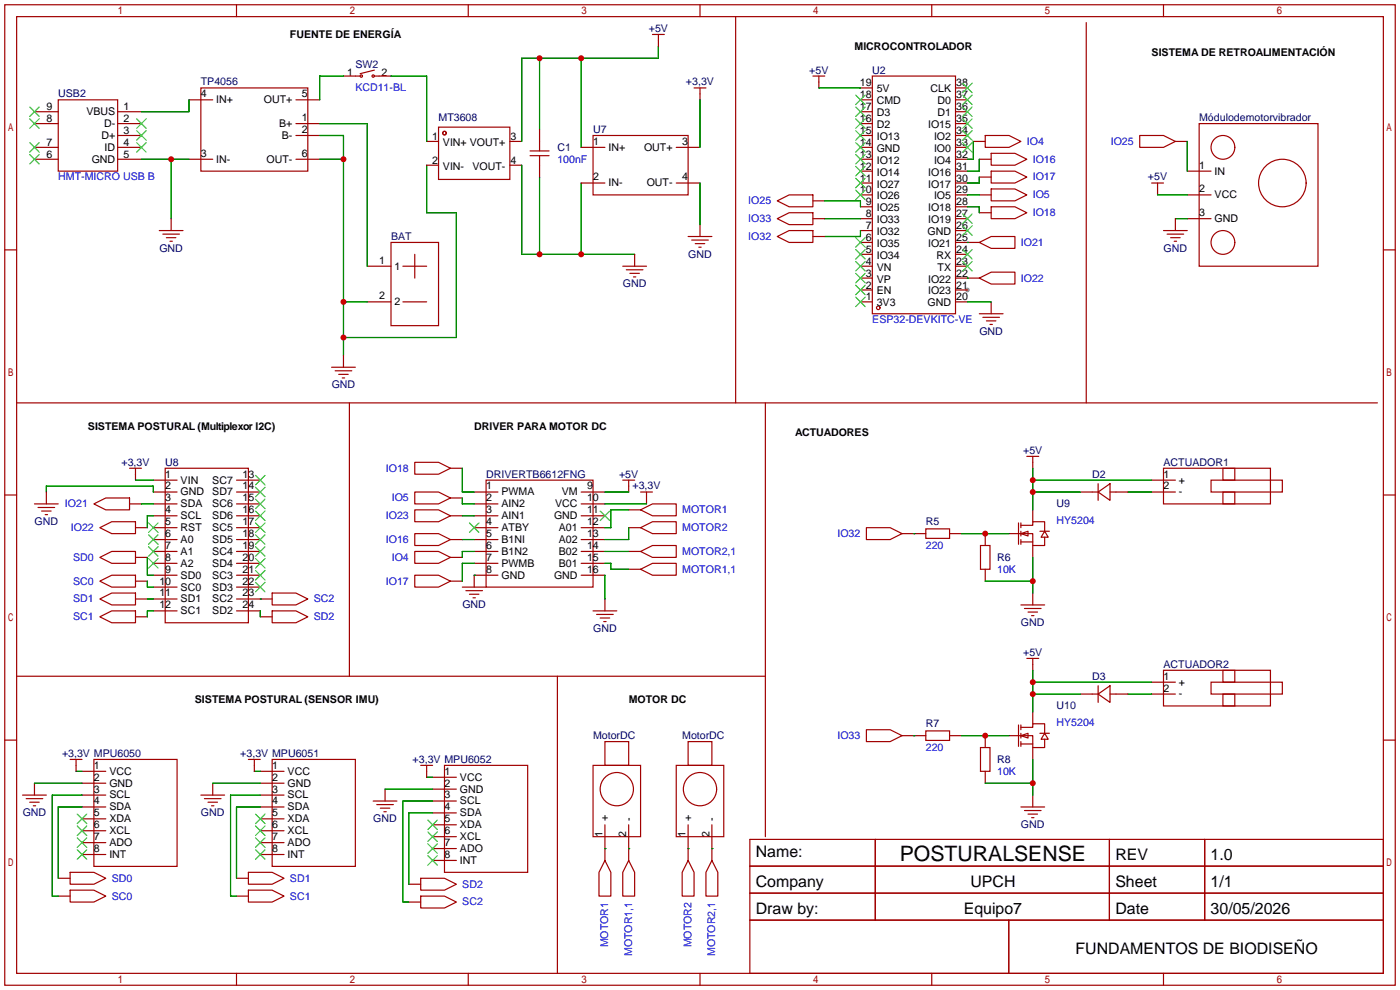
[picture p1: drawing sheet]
<svg xmlns="http://www.w3.org/2000/svg" width="299mm" height="212mm" viewBox="0 0 299 212" stroke-linecap="round" stroke-linejoin="round" font-family="sans-serif">
<circle cx="206.8" cy="62" r=".51" fill="#999"/>
<g fill="none" stroke="#a10000" stroke-width=".25">
<path d="M1 1h297.2v209.6h-297.2zM3.6 3.6h292.1v204.4h-292.1zM42.9 18.8h22.9v17.8h-22.9zM50.5 1v2.6M73.4 16.3h3.6M80 15l-3 .7M80 16.3h3.6M100.1 1v2.6M139.4 7.4h2.6M140.7 7.4v2.5M148.3 18.8h2.6M149.6 1v2.6"/>
<path d="M149.6 18.8v2.5M157.2 3.6v82.5M173.7 16.3h2.6M175 16.3v2.5M183.9 18.8h2.5M186.4 16.3h17.8v50.8h-17.8zM199.1 1v2.6M204.2 18.8h2.6M232.2 4.8v81.3M248.7 1v2.6M7.4 34h5M7.4 31.5h5"/>
<path d="M7.4 26.4h5M7.4 23.9h5M12.4 21.3h12.7v15.3h-12.7zM25.1 34h5.1M25.1 31.5h5.1M25.1 29h5.1M25.1 26.4h5.1M25.1 23.9h5.1M40.4 34h5.1M40.4 21.3h5.1M63.2 34h5.1M63.2 29h5.1"/>
<path d="M63.2 26.4h5.1M63.2 21.3h5.1M91.2 30.2h2.5M91.2 35.3h2.5M93.7 27.2h15.3v11.2h-15.3zM109 30.2h2.5M109 35.3h2.5M113.3 32.3h4M113.3 33.3h4M115.3 27.7v4.6M115.3 33.3v4.5M124.2 39.1h5.1"/>
<path d="M124.2 31.5h5.1M126.7 29h20.4v12.7h-20.4zM144.5 39.1h5.1M144.5 31.5h5.1M183.9 39.1h2.5M183.9 36.6h2.5M183.9 34h2.5M183.9 31.5h2.5M183.9 29h2.5M183.9 26.4h2.5M183.9 23.9h2.5M183.9 21.3h2.5"/>
<path d="M204.2 39.1h2.6M204.2 36.6h2.6M204.2 34h2.6M204.2 31.5h2.6M204.2 29h2.6M204.2 26.4h2.6M204.2 23.9h2.6M204.2 21.3h2.6M208 30.2h2.6M209.3 34h2.5M209.3 37.8h2.5M210.6 29h5l2.6 1.2-2.6 1.3h-5z"/>
<path d="M211.8 32.8h5.1l2.6 1.2-2.6 1.3h-5.1zM211.8 36.6h5.1l2.6 1.2-2.6 1.3h-5.1zM243.6 29h5.1l2.5 1.2-2.5 1.3h-5.1zM246.1 39.1h2.6M247.4 39.1v2.6M251.2 30.2h2.5M253.7 36.6h5.1M256.3 26.4h25.4v30.5h-25.4zM1 53.4h2.6M34 49.3h5.1M34.8 50h3.6M35.6 50.8h2"/>
<path d="M36.3 51.6h.5M36.6 46.7v2.6M78.5 56.9h5.1M83.6 51.8h10.1v17.8h-10.1zM86.1 56.9h5.1M88.6 54.4v5M133.1 56.9h5.1M133.9 57.7h3.5M134.6 58.4h2.1M135.4 59.2h.5M135.6 54.4v2.5M147.1 50.5h5"/>
<path d="M147.8 51.3h3.6M148.6 52.1h2M149.4 52.8h.5M149.6 48v2.5M166.1 42.9l2.6-1.2h5v2.5h-5zM166.1 46.7l2.6-1.2h5v2.5h-5zM166.1 50.5l2.6-1.2h5v2.5h-5zM173.7 46.7h2.6M173.7 42.9h2.6M173.7 50.5h2.6M183.9 59.4h2.5M183.9 56.9h2.5"/>
<path d="M183.9 54.4h2.5M183.9 51.8h2.5M183.9 49.3h2.5M183.9 46.7h2.5M183.9 44.2h2.5M183.9 41.7h2.5M204.2 59.4h5.1M204.2 56.9h2.6M204.2 54.4h2.6M204.2 51.8h5.1M204.2 49.3h2.6M204.2 46.7h2.6"/>
<path d="M204.2 44.2h2.6M204.2 41.7h2.6M209.3 51.8l2.5-1.3h5.1v2.6h-5.1zM209.3 59.4l2.5-1.2h5.1v2.5h-5.1zM209.3 41.7h2.5M209.3 45.5h2.5M211.8 40.4h5.1l2.6 1.3-2.6 1.2h-5.1zM211.8 44.2h5.1l2.6 1.3-2.6 1.2h-5.1zM248.7 49.3h5M249.4 50h3.6M250.2 50.8h2M251 51.6h.5"/>
<path d="M251.2 46.7v2.6M253.7 46.7h5.1M253.7 41.7h5.1M295.7 53.4h2.5M70.9 78.5h5M71.6 79.2h3.6M73.4 75.9v2.6M78.5 64.5h5.1M86.1 64.5h5.1M183.9 64.5h2.5M183.9 62h2.5M204.2 64.5h2.6"/>
<path d="M204.2 62h2.6M209.3 67.1h5.1M210.1 67.8h3.5M210.8 68.6h2.1M211.6 69.3h.5M211.8 64.5v2.6M3.6 86.1h290.8M72.4 80h2M73.2 80.8h.5M74.7 86.1v58.4M88.6 98.8h5.1l2.6 1.3-2.6 1.2h-5.1zM163.6 86.1v92.7"/>
<path d="M219.5 97.5h2.5M220.7 97.5v2.6M1 105.8h2.6M7.4 107.7h5M8.1 108.5h3.6M8.9 109.2h2M9.7 110h.5M9.9 105.2v2.5M20.1 107.7l2.5-1.3h5.1v2.6h-5.1zM21.3 112.8l2.6-1.3h5.1v2.5h-5.1zM21.3 119.1l2.6-1.2h5.1v2.5h-5.1zM27.7 107.7h2.5"/>
<path d="M27.7 100.1h2.5M29 112.8h2.5M29 119.1h2.5M29 100.1v2.5M32.8 105.2h5M32.8 107.7h5M32.8 110.2h5M32.8 112.8h5M32.8 115.3h5M32.8 117.9h5M32.8 102.6h5M35.3 100.1h17.8v33h-17.8z"/>
<path d="M50.5 105.2h5.1M50.5 107.7h5.1M50.5 110.2h5.1M50.5 112.8h5.1M50.5 115.3h5.1M50.5 117.9h5.1M50.5 102.6h5.1M88.6 109h5.1l2.6 1.2-2.6 1.3h-5.1zM88.6 105.2h5.1l2.6 1.2-2.6 1.3h-5.1zM88.6 114h5.1l2.6 1.3-2.6 1.3h-5.1zM88.6 117.9h5.1l2.6 1.2-2.6 1.3h-5.1zM96.3 110.2h2.5"/>
<path d="M96.3 115.3h2.5M96.3 100.1h2.5M96.3 106.4h2.5M96.3 119.1h2.5M101.3 105.2h5.1M101.3 107.7h5.1M101.3 110.2h5.1M101.3 112.8h5.1M101.3 115.3h5.1M101.3 117.9h5.1M103.9 102.6h22.8v22.9h-22.8zM124.2 105.2h5.1"/>
<path d="M124.2 107.7h5.1M124.2 110.2h5.1M124.2 112.8h5.1M124.2 115.3h5.1M124.2 117.9h5.1M133.1 102.6h2.5M134.4 102.6v2.6M134.4 112.8h2.5M134.4 117.9h2.5M134.4 109h2.5M136.9 109l2.5-1.3h5.1v2.5h-5.1zM136.9 112.8l2.5-1.3h5.1v2.5h-5.1z"/>
<path d="M136.9 117.9l2.5-1.3h5.1v2.5h-5.1zM136.9 105.2h2.5M138.2 105.2v2.5M185.2 112.8h5l2.6 1.2-2.6 1.3h-5zM192.8 114h5.1M197.9 113h5v2.1h-5zM202.9 114h2.6M209.5 116.6h2.1v5.1h-2.1zM210.6 114v2.6M215.6 114h2.6M217.7 111.8v4.5M218.2 114h2.5v2.6h2.6v-1.8"/>
<path d="M218.2 112.3h2.5v-.8h2.6v2M218.2 114l1.5-.5v1.1zM218.2 111.8v1M218.2 113.5v1.1M218.2 115.3v1M218.2 115.8h2.5M220.7 109v2.5M220.7 116.6v2.5M222.2 113.5h2.1M223.3 113.5l.7 1.3h-1.5zM230.9 105.2h3.8M234.7 105.2l2.5-1.8v3.5z"/>
<path d="M234.7 103.4v3.5M237.2 105.2h3.8M246.1 105.2h5.1M246.1 102.6h5.1M248.7 100.1h22.8v7.6h-22.8zM258.8 102.6h15.3v2.6h-15.3zM261.4 100.1h2.5v2.5h-2.5zM261.4 105.2h2.5v2.5h-2.5zM295.7 105.8h2.5M21.3 124.2l2.6-1.3h5.1v2.6h-5.1zM21.3 128l2.6-1.3h5.1v2.6h-5.1zM21.3 131.8l2.6-1.2h5.1v2.5h-5.1z"/>
<path d="M29 124.2h2.5M29 128h2.5M29 131.8h2.5M32.8 120.4h5M32.8 122.9h5M32.8 125.5h5M32.8 130.6h5M32.8 128h5M50.5 120.4h5.1M50.5 122.9h5.1M50.5 125.5h5.1M50.5 130.6h5.1"/>
<path d="M50.5 128h7.7M55.6 131.8h2.6M58.2 126.7h5l2.6 1.3-2.6 1.3h-5zM58.2 130.6h5l2.6 1.2-2.6 1.3h-5zM88.6 122.9h5.1l2.6 1.3-2.6 1.3h-5.1zM96.3 124.2h2.5M98.8 125.5h5.1M99.6 126.2h3.5M100.3 127h2.1M101.1 127.8h.5M101.3 120.4h5.1M106.4 122.9h-5.1v2.6"/>
<path d="M124.2 120.4h5.1M124.2 122.9h5.1M126.7 130.6h5.1M127.5 131.3h3.6M128.3 132.1h2M129 132.8h.5M129.3 128v2.6M134.4 121.7h2.5M136.9 121.7l2.5-1.3h5.1v2.5h-5.1zM210.6 121.7v2.5M218.2 129.3h5.1M218.9 130h3.6"/>
<path d="M219.7 130.8h2M220.5 131.6h.5M220.7 126.7v2.6M1 158.2h2.6M3.6 144.5h160M119.1 144.5v63.5M129.3 158.5h5.1v5.1h-5.1zM147.1 158.5h5v5.1h-5zM185.2 156h5l2.6 1.2-2.6 1.3h-5zM192.8 157.2h5.1M197.9 156.2h5v2h-5zM202.9 157.2h2.6"/>
<path d="M209.5 159.8h2.1v5h-2.1zM210.6 157.2v2.6M215.6 157.2h2.6M217.7 154.9v4.6M218.2 157.2h2.5v2.6h2.6v-1.8M218.2 155.4h2.5v-.7h2.6v2M218.2 157.2l1.5-.5v1zM218.2 154.9v1.1M218.2 156.7v1M218.2 158.5v1M218.2 159h2.5M219.5 140.7h2.5"/>
<path d="M220.7 140.7v2.6M220.7 152.1v2.6M220.7 159.8v2.5M222.2 156.7h2.1M223.3 156.7l.7 1.3h-1.5zM230.9 148.3h3.8M234.7 148.3l2.5-1.7v3.5zM234.7 146.6v3.5M237.2 148.3h3.8M246.1 145.8h5.1M246.1 148.3h5.1M248.7 143.3h22.8v7.6h-22.8z"/>
<path d="M258.8 145.8h15.3v2.5h-15.3zM261.4 143.3h2.5v2.5h-2.5zM261.4 148.3h2.5v2.6h-2.5zM295.7 158.2h2.5M4.8 169.9h5.1M5.6 170.7h3.5M6.3 171.5h2.1M7.1 172.2h.5M7.4 167.4v2.5M15 162.3h2.5M16.3 162.3v2.5M17.5 164.8h5.1"/>
<path d="M17.5 167.4h5.1M17.5 169.9h5.1M17.5 172.5h5.1M17.5 175h5.1M17.5 177.5h5.1M20.1 162.3h17.7v22.9h-17.7zM42.9 169.9h5.1M43.7 170.7h3.5M44.4 171.5h2.1M45.2 172.2h.5M45.5 167.4v2.5M53.1 162.3h2.5"/>
<path d="M54.4 162.3v2.5M55.6 164.8h5.1M55.6 167.4h5.1M55.6 169.9h5.1M55.6 172.5h5.1M55.6 175h5.1M55.6 177.5h5.1M58.2 162.3h17.7v22.9h-17.7zM79.8 171.2h5M80.5 172h3.6M81.3 172.7h2M82 173.5h.5"/>
<path d="M82.3 168.7v2.5M89.9 163.6h2.6M91.2 163.6v2.5M92.5 166.1h5M92.5 168.7h5M92.5 171.2h5M92.5 173.7h5M92.5 176.3h5M92.5 178.8h5M95 163.6h17.8v22.8h-17.8zM126.7 163.6h10.2v15.2h-10.2zM129.3 176.3v7.6"/>
<path d="M134.4 176.3v7.6M144.5 163.6h10.2v15.2h-10.2zM147.1 176.3v7.6M152.1 176.3v7.6M160.3 179.4h135.4v28.6h-135.4zM187.1 179.4v17.3M210.6 164.8v2.6M218.2 172.5h5.1M218.9 173.2h3.6M219.7 174h2M220.5 174.8h.5M220.7 169.9v2.6"/>
<path d="M237.1 179.4v17.3M257.5 179.4v17.3M12.4 191.5h2.6M12.4 187.7h2.6M15 190.2h5.1l2.5 1.3-2.5 1.3h-5.1zM15 186.4h5.1l2.5 1.3-2.5 1.3h-5.1zM17.5 180.1h5.1M17.5 182.6h5.1M50.5 191.5h2.6M50.5 187.7h2.6M53.1 190.2h5.1l2.5 1.3-2.5 1.3h-5.1zM53.1 186.4h5.1l2.5 1.3-2.5 1.3h-5.1z"/>
<path d="M55.6 180.1h5.1M55.6 182.6h5.1M87.4 192.8h2.5M87.4 189h2.5M89.9 191.5h5.1l2.5 1.3-2.5 1.3h-5.1zM89.9 187.7h5.1l2.5 1.3-2.5 1.2h-5.1zM92.5 181.4h5M92.5 183.9h5M129.3 183.9l1.3 2.5v5.1h-2.6v-5.1zM134.4 183.9l1.2 2.5v5.1h-2.5v-5.1zM147.1 183.9l1.2 2.5v5.1h-2.5v-5.1zM152.1 183.9l1.3 2.5v5.1h-2.5v-5.1z"/>
<path d="M160.3 185.1h135.4M160.3 190.9h135.4M160.3 196.7h135.4M215.6 196.7v11.3M50.5 208v2.6M100.1 208v2.6M149.6 208v2.6M199.1 208v2.6M248.7 208v2.6"/>
<circle cx="77.2" cy="16.3" r=".25"/>
<circle cx="79.8" cy="16.3" r=".25"/>
<circle cx="95" cy="28.4" r=".38"/>
<circle cx="261.4" cy="31.5" r="2.54"/>
<circle cx="274.1" cy="39.1" r="5.1"/>
<circle cx="261.4" cy="51.8" r="2.54"/>
<circle cx="187.7" cy="65.8" r=".38"/>
<circle cx="131.8" cy="168.7" r="3.6"/>
<circle cx="149.6" cy="168.7" r="3.6"/>
</g>
<g fill="none" stroke="#3c3" stroke-width=".25">
<path d="M205.7 17.8l2.1 2M207.8 17.8l-2.1 2M6.3 30.5l2.1 2M6.3 33l2.1 2.1M6.3 25.4l2.1 2M6.3 22.9l2.1 2M8.4 30.5l-2.1 2M8.4 33l-2.1 2.1M8.4 25.4l-2.1 2M8.4 22.9l-2.1 2M29.2 25.4l2 2M29.2 27.9l2 2.1"/>
<path d="M29.2 30.5l2 2M31.2 25.4l-2 2M31.2 27.9l-2 2.1M31.2 30.5l-2 2M182.9 38.1l2 2M182.9 35.6l2 2M182.9 33l2 2.1M182.9 30.5l2 2M182.9 27.9l2 2.1M182.9 25.4l2 2M182.9 22.9l2 2M182.9 20.3l2 2.1"/>
<path d="M184.9 38.1l-2 2M184.9 35.6l-2 2M184.9 33l-2 2.1M184.9 30.5l-2 2M184.9 27.9l-2 2.1M184.9 25.4l-2 2M184.9 22.9l-2 2M184.9 20.3l-2 2.1M205.7 30.5l2.1 2M205.7 27.9l2.1 2.1M205.7 25.4l2.1 2M205.7 22.9l2.1 2"/>
<path d="M205.7 20.3l2.1 2.1M207.8 30.5l-2.1 2M207.8 27.9l-2.1 2.1M207.8 25.4l-2.1 2M207.8 22.9l-2.1 2M207.8 20.3l-2.1 2.1M182.9 58.4l2 2.1M182.9 55.9l2 2M182.9 53.3l2 2.1M182.9 50.8l2 2M182.9 40.6l2 2.1M184.9 58.4l-2 2.1"/>
<path d="M184.9 55.9l-2 2M184.9 53.3l-2 2.1M184.9 50.8l-2 2M184.9 40.6l-2 2.1M205.7 55.9l2.1 2M205.7 53.3l2.1 2.1M205.7 48.3l2.1 2M205.7 45.7l2.1 2.1M207.8 55.9l-2.1 2M207.8 53.3l-2.1 2.1M207.8 48.3l-2.1 2M207.8 45.7l-2.1 2.1"/>
<path d="M182.9 63.5l2 2M182.9 61l2 2M184.9 63.5l-2 2M184.9 61l-2 2M31.7 111.8l2.1 2M31.7 114.3l2.1 2M31.7 116.8l2.1 2.1M31.7 119.4l2.1 2M33.8 111.8l-2.1 2M33.8 114.3l-2.1 2M33.8 116.8l-2.1 2.1M33.8 119.4l-2.1 2"/>
<path d="M54.6 101.6l2 2M54.6 104.1l2 2.1M54.6 106.7l2 2M54.6 109.2l2 2.1M54.6 111.8l2 2M54.6 114.3l2 2M54.6 116.8l2 2.1M54.6 119.4l2 2M56.6 101.6l-2 2M56.6 104.1l-2 2.1M56.6 106.7l-2 2M56.6 109.2l-2 2.1"/>
<path d="M56.6 111.8l-2 2M56.6 114.3l-2 2M56.6 116.8l-2 2.1M56.6 119.4l-2 2M100.3 111.8l2.1 2M102.4 111.8l-2.1 2M128.3 109.2l2 2.1M130.3 109.2l-2 2.1M54.6 121.9l2 2.1M54.6 124.5l2 2M56.6 121.9l-2 2.1M56.6 124.5l-2 2"/>
<path d="M16.5 174l2 2M16.5 176.5l2 2.1M16.5 179.1l2 2M18.5 174l-2 2M18.5 176.5l-2 2.1M18.5 179.1l-2 2M54.6 174l2 2M54.6 176.5l2 2.1M54.6 179.1l2 2M56.6 176.5l-2 2.1M56.6 174l-2 2M56.6 179.1l-2 2"/>
<path d="M91.4 175.3l2.1 2M91.4 177.8l2.1 2M93.5 175.3l-2.1 2M93.5 177.8l-2.1 2M16.5 181.6l2 2M18.5 181.6l-2 2M54.6 181.6l2 2M56.6 181.6l-2 2M91.4 180.3l2.1 2.1M91.4 182.9l2.1 2M93.5 180.3l-2.1 2.1M93.5 182.9l-2.1 2"/>
</g>
<g fill="none" stroke="#008700" stroke-width=".25">
<path d="M73.4 16.3h-5.1v5M83.6 16.3h7.6v13.9M115.3 12.4v15.3M124.2 12.4v19.1M140.7 9.9v2.5h-29.2v17.8M175 18.8h8.9M30.2 34h10.2M36.6 34v12.7M40.4 21.3v2.6h-10.2M68.3 26.4h10.2v30.5M68.3 29h5.1v46.9M68.3 34h5.1"/>
<path d="M91.2 35.3v10.2h6.3v26.6h-24.1M111.5 35.3v19.1h24.1M115.3 37.8v16.6M124.2 39.1v15.3M149.6 21.3v10.2M149.6 39.1v8.9M208 30.2v3.8h-1.2M209.3 34v2.6h-2.5M209.3 37.8v1.3h-2.5M253.7 30.2v6.4M176.3 42.9h7.6v1.3M176.3 46.7h7.6"/>
<path d="M183.9 49.3v1.2h-7.6M206.8 51.8h.1M206.8 59.4h.1M206.8 41.7h2.5M206.8 44.2h2.5v1.3M247.4 41.7h6.3M251.2 46.7h2.5M73.4 64.5h5.1M206.8 64.5h5M9.9 105.2v-1.3h22.9v1.3M29 102.6h3.8M30.2 107.7h2.6"/>
<path d="M31.5 119.1v3.8h1.3M32.8 110.2h-1.3v2.6M98.8 100.1v5.1h2.5M98.8 106.4v1.3h2.5M98.8 110.2h2.5M98.8 115.3h2.5M101.3 117.9h-2.5v1.2M129.3 105.2h5.1M129.3 107.7h8.9M129.3 117.9h5.1M134.4 112.8v2.5h-5.1M134.4 109h-3.8v3.8h-1.3"/>
<path d="M195.3 114h.1M205.5 114h10.1M220.7 105.2h10.2M220.7 102.6h25.4M220.7 100.1v8.9M220.7 119.1v7.6M241 105.2h5.1M31.5 124.2v1.3h1.3M31.5 128h1.3M32.8 130.6h-1.3v1.2M55.6 128h.1M55.6 130.6v1.2"/>
<path d="M101.3 122.9h.1M101.3 120.4h-2.5v3.8M129.3 120.4h1.3v1.3h3.8M129.3 122.9v5.1M210.6 124.2h10.1M195.3 157.2h.1M205.5 157.2h10.1M220.7 143.3v8.8M220.7 148.3h10.2M220.7 145.8h25.4M241 148.3h5.1M7.4 167.4h10.1"/>
<path d="M16.3 164.8h1.2M17.5 169.9h-6.3v21.6h1.2M17.5 172.5h-5.1v15.2M45.5 167.4h10.1M54.4 164.8h1.2M55.6 169.9h-6.3v21.6h1.2M55.6 172.5h-5.1v15.2M82.3 168.7h10.2M91.2 166.1h1.3M92.5 171.2h-6.4v21.6h1.3M92.5 173.7h-5.1v15.3M210.6 167.4h10.1"/>
<path d="M220.7 162.3v7.6M129.3 181.4h.1M134.4 181.4h.1M147.1 181.4h.1M152.1 181.4h.1"/>
</g>
<g fill="#c00">
<circle cx="73.4" cy="64.5" r=".63"/>
<circle cx="73.4" cy="34" r=".63"/>
<circle cx="73.4" cy="72.1" r=".63"/>
<circle cx="115.3" cy="12.4" r=".63"/>
<circle cx="124.2" cy="12.4" r=".63"/>
<circle cx="115.3" cy="54.4" r=".63"/>
<circle cx="124.2" cy="54.4" r=".63"/>
<circle cx="36.6" cy="34" r=".63"/>
<circle cx="210.6" cy="114" r=".63"/>
<circle cx="220.7" cy="124.2" r=".63"/>
<circle cx="220.7" cy="102.6" r=".63"/>
<circle cx="220.7" cy="105.2" r=".63"/>
<circle cx="210.6" cy="157.2" r=".63"/>
<circle cx="220.7" cy="167.4" r=".63"/>
<circle cx="220.7" cy="145.8" r=".63"/>
<circle cx="220.7" cy="148.3" r=".63"/>
</g>
<text font-size="4.5" x="192.3" y="184.1">POSTURALSENSE</text>
<g font-size="3.4">
<text x="161.5" y="183.3">Name:</text>
<text x="238.4" y="183.8">REV</text>
<text x="258.7" y="183.8">1.0</text>
<text x="161.5" y="189.5">Company</text>
<text x="207.4" y="189.5">UPCH</text>
<text x="238.4" y="189.5">Sheet</text>
<text x="258.7" y="189.5">1/1</text>
<text x="161.5" y="195.3">Draw by:</text>
<text x="206" y="195.3">Equipo7</text>
<text x="238.4" y="195.3">Date</text>
<text x="258.7" y="195.3">30/05/2026</text>
<text x="229.9" y="203.9">FUNDAMENTOS DE BIODISEÑO</text>
</g>
<g font-size="2.3">
<text x="62" y="8.1">FUENTE DE ENERGÍA</text>
<text x="182.6" y="10.6">MICROCONTROLADOR</text>
<text x="246.1" y="11.9">SISTEMA DE RETROALIMENTACIÓN</text>
<text x="74.2" y="16.2">1</text>
<text x="81.5" y="16.2">2</text>
<text x="9.9" y="23.6">9</text>
<text x="26.4" y="23.6">1</text>
<text x="42.9" y="20.8">4</text>
<text x="46.2" y="22.1">IN+</text>
<text x="56.4" y="22.1">OUT+</text>
<text x="64.5" y="20.8">5</text>
<text x="183.8" y="23.6">17</text>
<text x="183.8" y="21">18</text>
<text x="183.8" y="18.5">19</text>
<text x="187.4" y="22.3">CMD</text>
<text x="187.4" y="19.8">5V</text>
<text x="198.9" y="19.8">CLK</text>
<text x="200.4" y="22.3">D0</text>
<text x="204.3" y="23.6">36</text>
<text x="204.3" y="21">37</text>
<text x="204.3" y="18.5">38</text>
<text x="9.9" y="26.1">8</text>
<text x="18.5" y="24.6">VBUS</text>
<text x="21.7" y="29.7">D+</text>
<text x="22.2" y="27.1">D-</text>
<text x="26.4" y="26.1">2</text>
<text x="26.4" y="28.6">3</text>
<text x="59.6" y="27.1">B+</text>
<text x="60.2" y="29.7">B-</text>
<text x="64.5" y="25.9">1</text>
<text x="64.5" y="28.4">2</text>
<text x="92.3" y="29.9">1</text>
<text x="109.1" y="29.9">3</text>
<text x="183.8" y="28.6">15</text>
<text x="183.8" y="26.1">16</text>
<text x="187.4" y="29.9">IO13</text>
<text x="187.4" y="27.4">D2</text>
<text x="187.4" y="24.8">D3</text>
<text x="198.4" y="27.4">IO15</text>
<text x="199.6" y="29.9">IO2</text>
<text x="200.4" y="24.8">D1</text>
<text x="204.3" y="28.6">34</text>
<text x="204.3" y="26.1">35</text>
<text x="9.9" y="31.2">7</text>
<text x="9.9" y="33.7">6</text>
<text x="19.6" y="34.7">GND</text>
<text x="22.4" y="32.2">ID</text>
<text x="26.4" y="31.2">4</text>
<text x="26.4" y="33.7">5</text>
<text x="42.9" y="33.5">3</text>
<text x="46.2" y="34.8">IN-</text>
<text x="56.9" y="34.8">OUT-</text>
<text x="64.5" y="33.5">6</text>
<text x="92.3" y="35">2</text>
<text x="94.7" y="31.2">VIN+ VOUT+</text>
<text x="109.1" y="35">4</text>
<text x="126.8" y="31">1</text>
<text x="130" y="32.2">IN+</text>
<text x="137.7" y="32.2">OUT+</text>
<text x="145.8" y="31">3</text>
<text x="183.8" y="33.7">13</text>
<text x="183.8" y="31.2">14</text>
<text x="187.4" y="35">IO12</text>
<text x="187.4" y="32.5">GND</text>
<text x="199.6" y="35">IO4</text>
<text x="199.6" y="32.5">IO0</text>
<text x="204.3" y="33.7">32</text>
<text x="204.3" y="31.2">33</text>
<text x="94.7" y="36.3">VIN-</text>
<text x="101" y="36.3">VOUT-</text>
<text x="126.8" y="38.6">2</text>
<text x="130" y="39.8">IN-</text>
<text x="138.2" y="39.8">OUT-</text>
<text x="145.8" y="38.6">4</text>
<text x="183.8" y="41.3">10</text>
<text x="183.8" y="38.8">11</text>
<text x="183.8" y="36.3">12</text>
<text x="187.4" y="40.1">IO27</text>
<text x="187.4" y="37.5">IO14</text>
<text x="198.4" y="40.1">IO17</text>
<text x="198.4" y="37.5">IO16</text>
<text x="204.3" y="41.3">29</text>
<text x="204.3" y="38.8">30</text>
<text x="204.3" y="36.3">31</text>
<text x="256.3" y="36">1</text>
<text x="256.3" y="41.1">2</text>
<text x="259.6" y="37.3">IN</text>
<text x="185" y="46.4">8</text>
<text x="185" y="43.9">9</text>
<text x="187.4" y="47.7">IO33</text>
<text x="187.4" y="45.2">IO25</text>
<text x="187.4" y="42.6">IO26</text>
<text x="198.4" y="47.7">IO19</text>
<text x="198.4" y="45.2">IO18</text>
<text x="199.6" y="42.6">IO5</text>
<text x="204.3" y="46.4">27</text>
<text x="204.3" y="43.9">28</text>
<text x="256.3" y="46.2">3</text>
<text x="259.6" y="42.4">VCC</text>
<text x="259.6" y="47.5">GND</text>
<text x="185" y="51.5">6</text>
<text x="185" y="49">7</text>
<text x="187.4" y="52.8">IO35</text>
<text x="187.4" y="50.2">IO32</text>
<text x="198.2" y="50.2">GND</text>
<text x="198.4" y="52.8">IO21</text>
<text x="204.3" y="51.5">25</text>
<text x="204.3" y="49">26</text>
<text x="81" y="56.4">1</text>
<text x="84.3" y="57.6">1</text>
<text x="185" y="59.1">3</text>
<text x="185" y="56.6">4</text>
<text x="185" y="54">5</text>
<text x="187.4" y="57.9">VN</text>
<text x="187.4" y="55.3">IO34</text>
<text x="200.1" y="55.3">RX</text>
<text x="200.4" y="57.9">TX</text>
<text x="204.3" y="59.1">22</text>
<text x="204.3" y="56.6">23</text>
<text x="204.3" y="54">24</text>
<text x="81" y="64">2</text>
<text x="84.3" y="65.2">2</text>
<text x="185" y="64.2">1</text>
<text x="185" y="61.7">2</text>
<text x="187.4" y="65.5">3V3</text>
<text x="187.4" y="62.9">EN</text>
<text x="187.4" y="60.4">VP</text>
<text x="198.2" y="65.5">GND</text>
<text x="198.4" y="62.9">IO23</text>
<text x="198.4" y="60.4">IO22</text>
<text x="204.3" y="64.2">20</text>
<text x="204.3" y="61.7">21</text>
<text x="18.8" y="91.9">SISTEMA POSTURAL (Multiplexor I2C)</text>
<text x="101.3" y="91.9">DRIVER PARA MOTOR DC</text>
<text x="169.9" y="93.2">ACTUADORES</text>
<text x="35.3" y="102.1">1</text>
<text x="35.3" y="104.6">2</text>
<text x="35.3" y="107.2">3</text>
<text x="38.6" y="103.3">VIN</text>
<text x="38.6" y="105.9">GND</text>
<text x="45.4" y="103.3">SC7</text>
<text x="45.4" y="105.9">SD7</text>
<text x="51.8" y="102.1">13</text>
<text x="51.8" y="104.6">14</text>
<text x="51.8" y="107.2">15</text>
<text x="103.9" y="104.6">1</text>
<text x="103.9" y="107.2">2</text>
<text x="107.2" y="105.9">PWMA</text>
<text x="120" y="105.9">VM</text>
<text x="125.5" y="104.6">9</text>
<text x="125.5" y="107.2">10</text>
<text x="248.7" y="102.1">1</text>
<text x="248.7" y="104.6">2</text>
<text x="252" y="103.3">+</text>
<text x="252" y="105.9">-</text>
<text x="35.3" y="109.7">4</text>
<text x="35.3" y="112.2">5</text>
<text x="38.6" y="108.4">SDA</text>
<text x="38.6" y="111">SCL</text>
<text x="38.6" y="113.5">RST</text>
<text x="45.4" y="108.4">SC6</text>
<text x="45.4" y="111">SD6</text>
<text x="45.4" y="113.5">SC5</text>
<text x="51.8" y="109.7">16</text>
<text x="51.8" y="112.2">17</text>
<text x="103.9" y="109.7">3</text>
<text x="103.9" y="112.2">4</text>
<text x="107.2" y="108.4">AIN2</text>
<text x="107.2" y="111">AIN1</text>
<text x="107.2" y="113.5">ATBY</text>
<text x="118.4" y="111">GND</text>
<text x="118.7" y="108.4">VCC</text>
<text x="119.4" y="113.5">A01</text>
<text x="125.5" y="109.7">11</text>
<text x="125.5" y="112.2">12</text>
<text x="35.3" y="114.8">6</text>
<text x="35.3" y="117.3">7</text>
<text x="35.3" y="119.9">8</text>
<text x="38.6" y="116">A0</text>
<text x="38.6" y="118.6">A1</text>
<text x="45.4" y="116">SD5</text>
<text x="45.4" y="118.6">SC4</text>
<text x="51.8" y="114.8">18</text>
<text x="51.8" y="117.3">19</text>
<text x="51.8" y="119.9">20</text>
<text x="103.9" y="114.8">5</text>
<text x="103.9" y="117.3">6</text>
<text x="103.9" y="119.9">7</text>
<text x="107.2" y="116">B1NI</text>
<text x="107.2" y="118.6">B1N2</text>
<text x="119.4" y="116">A02</text>
<text x="119.4" y="118.6">B02</text>
<text x="125.5" y="114.8">13</text>
<text x="125.5" y="117.3">14</text>
<text x="125.5" y="119.9">15</text>
<text x="34.1" y="124.9">10</text>
<text x="35.3" y="122.4">9</text>
<text x="38.6" y="121.1">A2</text>
<text x="38.6" y="123.7">SD0</text>
<text x="45.4" y="121.1">SD4</text>
<text x="45.4" y="123.7">SC3</text>
<text x="51.8" y="122.4">21</text>
<text x="51.8" y="124.9">22</text>
<text x="103.9" y="122.4">8</text>
<text x="107.2" y="121.1">PWMB</text>
<text x="107.2" y="123.7">GND</text>
<text x="118.4" y="123.7">GND</text>
<text x="119.4" y="121.1">B01</text>
<text x="125.5" y="122.4">16</text>
<text x="34.1" y="127.5">11</text>
<text x="34.1" y="130">12</text>
<text x="38.6" y="126.2">SC0</text>
<text x="38.6" y="128.7">SD1</text>
<text x="38.6" y="131.3">SC1</text>
<text x="45.4" y="126.2">SD3</text>
<text x="45.4" y="128.7">SC2</text>
<text x="45.4" y="131.3">SD2</text>
<text x="51.8" y="127.5">23</text>
<text x="51.8" y="130">24</text>
<text x="248.7" y="145.3">1</text>
<text x="248.7" y="147.8">2</text>
<text x="252" y="146.5">+</text>
<text x="252" y="149.1">-</text>
<text x="41.7" y="150.3">SISTEMA POSTURAL (SENSOR IMU)</text>
<text x="134.4" y="150.3">MOTOR DC</text>
<text x="20.1" y="164.3">1</text>
<text x="20.1" y="166.8">2</text>
<text x="23.4" y="165.6">VCC</text>
<text x="58.2" y="164.3">1</text>
<text x="58.2" y="166.8">2</text>
<text x="61.5" y="165.6">VCC</text>
<text x="95" y="165.6">1</text>
<text x="98.3" y="166.8">VCC</text>
<text x="20.1" y="169.4">3</text>
<text x="20.1" y="171.9">4</text>
<text x="23.4" y="168.1">GND</text>
<text x="23.4" y="170.7">SCL</text>
<text x="23.4" y="173.2">SDA</text>
<text x="58.2" y="169.4">3</text>
<text x="58.2" y="171.9">4</text>
<text x="61.5" y="168.1">GND</text>
<text x="61.5" y="170.7">SCL</text>
<text x="61.5" y="173.2">SDA</text>
<text x="95" y="168.1">2</text>
<text x="95" y="170.7">3</text>
<text x="95" y="173.2">4</text>
<text x="98.3" y="169.4">GND</text>
<text x="98.3" y="171.9">SCL</text>
<text x="20.1" y="174.5">5</text>
<text x="20.1" y="177">6</text>
<text x="20.1" y="179.5">7</text>
<text x="23.4" y="175.7">XDA</text>
<text x="23.4" y="178.3">XCL</text>
<text x="58.2" y="174.5">5</text>
<text x="58.2" y="177">6</text>
<text x="58.2" y="179.5">7</text>
<text x="61.5" y="175.7">XDA</text>
<text x="61.5" y="178.3">XCL</text>
<text x="95" y="175.7">5</text>
<text x="95" y="178.3">6</text>
<text x="98.3" y="174.5">SDA</text>
<text x="98.3" y="177">XDA</text>
<text x="98.3" y="179.5">XCL</text>
<text x="128.7" y="178.8" transform="rotate(-90 128.7 178.8)">1</text>
<text x="130" y="175.5" transform="rotate(-90 130 175.5)">+</text>
<text x="133.8" y="178.8" transform="rotate(-90 133.8 178.8)">2</text>
<text x="135.1" y="175.5" transform="rotate(-90 135.1 175.5)">-</text>
<text x="146.5" y="178.8" transform="rotate(-90 146.5 178.8)">1</text>
<text x="147.8" y="175.5" transform="rotate(-90 147.8 175.5)">+</text>
<text x="151.6" y="178.8" transform="rotate(-90 151.6 178.8)">2</text>
<text x="152.9" y="175.5" transform="rotate(-90 152.9 175.5)">-</text>
<text x="20.1" y="182.1">8</text>
<text x="23.4" y="180.8">ADO</text>
<text x="23.4" y="183.4">INT</text>
<text x="58.2" y="182.1">8</text>
<text x="61.5" y="180.8">ADO</text>
<text x="61.5" y="183.4">INT</text>
<text x="95" y="180.8">7</text>
<text x="95" y="183.4">8</text>
<text x="98.3" y="182.1">ADO</text>
<text x="98.3" y="184.6">INT</text>
</g>
<g font-size="2.3" fill="#000080">
<text x="138.7" y="6.8">+5V</text>
<text x="75.9" y="14.4">SW2</text>
<text x="173" y="15.7">+5V</text>
<text x="186.4" y="15.7">U2</text>
<text x="12.4" y="20.8">USB2</text>
<text x="42.9" y="18.3">TP4056</text>
<text x="146.6" y="18.3">+3,3V</text>
<text x="93.7" y="25.9">MT3608</text>
<text x="126.7" y="28.4">U7</text>
<text x="256.3" y="25.9">Módulodemotorvibrador</text>
<text x="119.1" y="32.2">C1</text>
<text x="245.3" y="38.6">+5V</text>
<text x="34.1" y="53.8">GND</text>
<text x="83.6" y="51.3">BAT</text>
<text x="248.7" y="53.8">GND</text>
<text x="147.1" y="55.1">GND</text>
<text x="133.1" y="61.4">GND</text>
<text x="209.3" y="71.6">GND</text>
<text x="70.9" y="83">GND</text>
<text x="26" y="99.5">+3,3V</text>
<text x="35.3" y="99.5">U8</text>
<text x="218.7" y="97">+5V</text>
<text x="248.7" y="99.5">ACTUADOR1</text>
<text x="103.9" y="102.1">DRIVERTB6612FNG</text>
<text x="132.3" y="102.1">+5V</text>
<text x="135.2" y="104.6">+3,3V</text>
<text x="233.4" y="102.1">D2</text>
<text x="7.4" y="112.2">GND</text>
<text x="197.9" y="112.2">R5</text>
<text x="225.8" y="108.4">U9</text>
<text x="213.1" y="119.9">R6</text>
<text x="98.8" y="130">GND</text>
<text x="126.8" y="135.1">GND</text>
<text x="218.2" y="133.8">GND</text>
<text x="218.7" y="140.2">+5V</text>
<text x="248.7" y="142.7">ACTUADOR2</text>
<text x="233.4" y="145.3">D3</text>
<text x="197.9" y="155.4">R7</text>
<text x="225.8" y="151.6">U10</text>
<text x="13.3" y="161.8">+3,3V MPU6050</text>
<text x="51.4" y="161.8">+3,3V MPU6051</text>
<text x="126.7" y="158">MotorDC</text>
<text x="145.8" y="158">MotorDC</text>
<text x="88.2" y="163">+3,3V MPU6052</text>
<text x="213.1" y="163">R8</text>
<text x="4.8" y="174.5">GND</text>
<text x="42.9" y="174.5">GND</text>
<text x="79.8" y="175.7">GND</text>
<text x="218.2" y="177">GND</text>
</g>
<g font-size="2.3" fill="#00f">
<text x="75.9" y="19.5">KCD11-BL</text>
<text x="119.1" y="34.8">100nF</text>
<text x="219.5" y="31">IO4</text>
<text x="220.7" y="34.8">IO16</text>
<text x="237.4" y="31">IO25</text>
<text x="12.4" y="38.6">HMT-MICRO USB B</text>
<text x="220.7" y="38.6">IO17</text>
<text x="159.9" y="43.7">IO25</text>
<text x="159.9" y="47.5">IO33</text>
<text x="220.7" y="42.4">IO5</text>
<text x="220.7" y="46.2">IO18</text>
<text x="159.9" y="51.3">IO32</text>
<text x="218.2" y="52.5">IO21</text>
<text x="218.2" y="60.2">IO22</text>
<text x="186.4" y="69.1">ESP32-DEVKITC-VE</text>
<text x="82.5" y="100.8">IO18</text>
<text x="83.7" y="107.2">IO5</text>
<text x="13.9" y="108.4">IO21</text>
<text x="15.1" y="113.5">IO22</text>
<text x="82.5" y="111">IO23</text>
<text x="145.8" y="109.7">MOTOR1</text>
<text x="145.8" y="113.5">MOTOR2</text>
<text x="225.8" y="112">HY5204</text>
<text x="15.7" y="119.9">SD0</text>
<text x="82.5" y="116">IO16</text>
<text x="83.7" y="119.9">IO4</text>
<text x="145.8" y="118.6">MOTOR2,1</text>
<text x="179" y="114.8">IO32</text>
<text x="197.9" y="117.3">220</text>
<text x="15.7" y="124.9">SC0</text>
<text x="82.5" y="124.9">IO17</text>
<text x="145.8" y="122.4">MOTOR1,1</text>
<text x="213.1" y="122.4">10K</text>
<text x="15.7" y="128.7">SD1</text>
<text x="67.1" y="128.7">SC2</text>
<text x="15.7" y="132.6">SC1</text>
<text x="67.1" y="132.6">SD2</text>
<text x="225.8" y="155.2">HY5204</text>
<text x="179" y="158">IO33</text>
<text x="197.9" y="160.5">220</text>
<text x="213.1" y="165.6">10K</text>
<text x="23.9" y="188.4">SD0</text>
<text x="62" y="188.4">SD1</text>
<text x="98.8" y="189.7">SD2</text>
<text x="23.9" y="192.2">SC0</text>
<text x="62" y="192.2">SC1</text>
<text x="98.8" y="193.5">SC2</text>
<text x="130" y="202.5" transform="rotate(-90 130 202.5)">MOTOR1</text>
<text x="147.8" y="202.5" transform="rotate(-90 147.8 202.5)">MOTOR2</text>
<text x="135.1" y="204.4" transform="rotate(-90 135.1 204.4)">MOTOR1,1</text>
<text x="152.9" y="204.4" transform="rotate(-90 152.9 204.4)">MOTOR2,1</text>
</g>
</svg>
